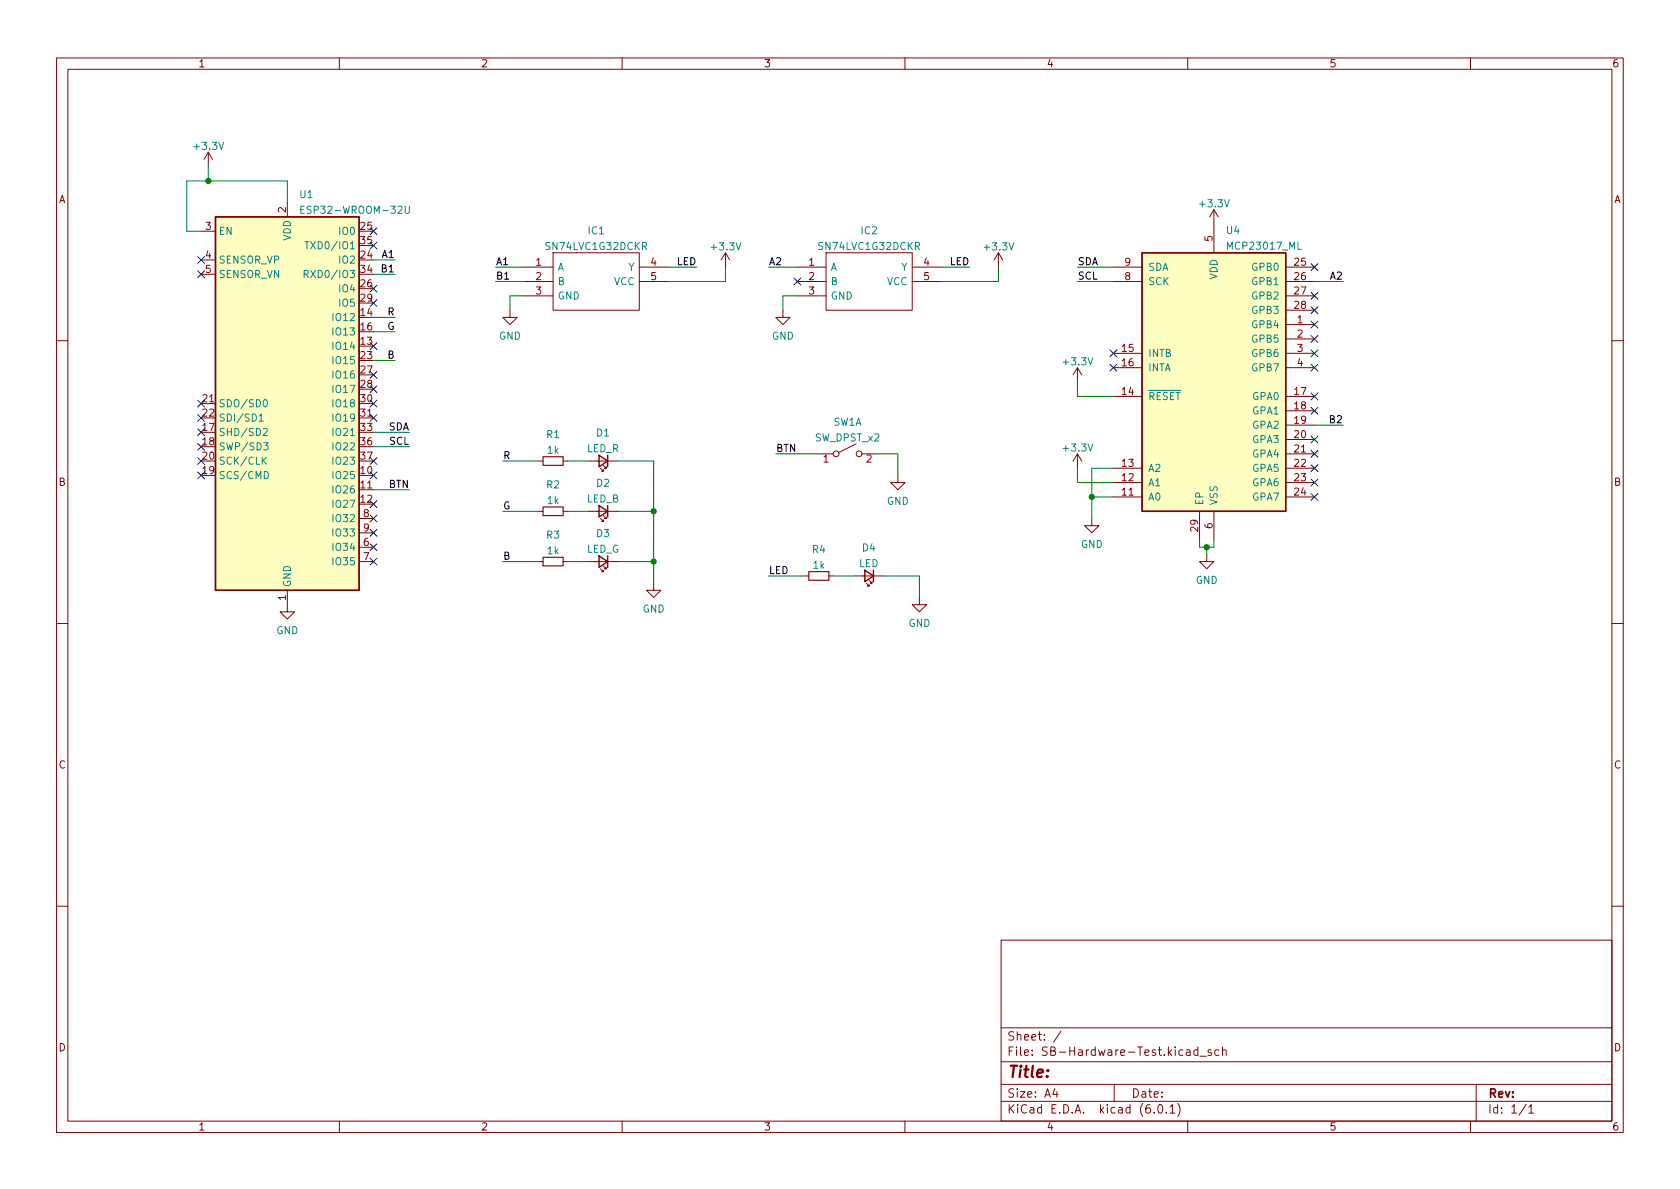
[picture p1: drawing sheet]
<svg xmlns="http://www.w3.org/2000/svg" width="297mm" height="210mm" viewBox="0 0 297 210" stroke-linecap="round" stroke-linejoin="round" font-family="sans-serif">
<g fill="none" stroke="#840000" stroke-width=".18">
<path d="M10 10.2h277v190.1h-277zM12 12.2h273v186.1h-273zM60 10.2v2M110 10.2v2M160 10.2v2M210 10.2v2M260 10.2v2M36.8 26.9l-.7 1.3M36.8 26.9v2.6M36.8 26.9l.8 1.3M50.8 35.8v2.5M214.6 37.1v7.6"/>
<path d="M214.6 37.1l-.7 1.2M214.6 37.1l.8 1.2M35.6 40.9h2.5M35.6 46h2.5M35.6 48.5h2.5M90.2 54.9v1.2h1.2l-1.2 1.3-1.3-1.3h1.3M92.7 47.2h5.1M92.7 49.8h5.1M92.7 52.3h5.1M97.8 44.7h15.2v10.2h-15.2zM113 47.2h5.1M113 49.8h5.1"/>
<path d="M128.3 44.7l-.8 1.3M128.3 44.7v2.5M128.3 44.7l.7 1.3M138.4 54.9v1.2h1.3l-1.3 1.3-1.2-1.3h1.2M141 47.2h5M141 49.8h5M141 52.3h5M146 44.7h15.3v10.2h-15.3zM161.3 47.2h5.1M161.3 49.8h5.1M176.5 44.7l-.7 1.3M176.5 44.7v2.5"/>
<path d="M176.5 44.7l.8 1.3M196.8 47.2h5.1M196.8 49.8h5.1M227.3 47.2h5.1M227.3 49.8h5.1M227.3 52.3h5.1M227.3 57.4h5.1M227.3 59.9h5.1M227.3 54.9h5.1M10 60.2h2M35.6 71.4h2.5M63.5 73.9h2.5"/>
<path d="M151.4 78.5l-3.1 1.5M190.5 65v2.6M190.5 65l-.8 1.3M190.5 65l.8 1.3M196.8 70.1h5.1M196.8 62.5h5.1M196.8 65h5.1M227.3 70.1h5.1M227.3 62.5h5.1M227.3 65h5.1M227.3 72.6h5.1M227.3 75.2h5.1"/>
<path d="M227.3 77.7h5.1M285 60.2h2M63.5 99.3h2.5M63.5 86.6h2.5M63.5 96.8h2.5M63.5 91.7h2.5M63.5 94.2h2.5M95.2 99.3h.8M95.2 90.4h.8M95.2 81.5h.8M99.6 99.3h.7M99.6 90.4h.7"/>
<path d="M99.6 81.5h.7M104.1 99.3h5.1M104.1 90.4h5.1M104.1 81.5h5.1M106.2 91.7l.5 .5h-.3h.3v-.3M106.2 82.8l.5 .5h-.3h.3v-.2M106.7 91.2l.5 .5h-.3h.3v-.3M106.7 82.3l.5 .5h-.3h.3v-.3M144.8 80.3h2.5M152.4 80.3h2.5M158.7 84.1v1.2h1.3l-1.3 1.3-1.2-1.3h1.2M190.5 80.3l-.8 1.2"/>
<path d="M190.5 80.3v2.5M190.5 80.3l.8 1.2M193 91.7v1.3h1.3l-1.3 1.2-1.2-1.2h1.2M196.8 87.9h5.1M196.8 85.3h5.1M196.8 82.8h5.1M212.1 90.4v5.1M213.4 98v1.3h1.2l-1.2 1.3-1.3-1.3h1.3M214.6 90.4v5.1M227.3 80.3h5.1M227.3 87.9h5.1M227.3 85.3h5.1"/>
<path d="M227.3 82.8h5.1M10 110.2h2M50.8 104.4v3.8h1.3l-1.3 1.3-1.3-1.3h1.3M106.2 100.6l.5 .5h-.3h.3v-.3M106.7 100.1l.5 .5h-.3h.3v-.3M115.6 103.1v1.3h1.2l-1.2 1.3-1.3-1.3h1.3M142.2 101.8h.8M146.6 101.8h.7M151.1 101.8h5.1M153.2 103.1l.5 .5h-.3h.3v-.2M153.7 102.6l.5 .5h-.3h.3v-.2M162.6 105.7v1.2h1.2l-1.2 1.3-1.3-1.3h1.3"/>
<path d="M285 110.2h2M10 160.2h2M177 166.3h108v32h-108zM285 160.2h2M60 198.3v2M110 198.3v2M160 198.3v2M177 194.8h108M177 191.8h108M177 187.8h108M177 181.8h108M186.5 192.5l-.4 1h1"/>
<path d="M186.9 193v1M187.6 182.4l-1.3 1.9M197 191.8v3M204.1 196.7v.1M204.9 195.4l.2-.1a.81 .81 0 0 1 .6 .7 .81 .81 0 0 1-.3 .8h-.2a.81 .81 0 0 1-.6-.6 .81 .81 0 0 1 .3-.8zM206.2 196.7v.1M206.9 195.8l.4-.5v1.5M206.9 196.8h.8M208.2 195.1a1.72 1.72 0 0 1 0 2.3M209.8 185.7h.6v.9M210 198.3v2M210.4 186l-.5 .1a.29 .29 0 0 0-.2 .2 .29 .29 0 0 0 .2 .3h.5"/>
<path d="M211.8 185.7l-.4-.1-.3 .3v.4l.1 .3h.6M211.8 185.1v1.5M212.1 186.8h1.2M214.1 185.7l-.3-.1-.2 .2v.3l.5 .1v.4h-.5M215.5 185.7l-.4-.1-.3 .3v.4l.1 .3h.6M216.1 185.8l.3-.2 .3 .1 .1 .9M216.1 185.1v1.5M260 198.3v2M261 191.8v6.5M269.9 195.3l-1.3 1.9M270.3 195.8l.4-.5v1.5M270.3 196.8h.9"/>
<circle cx="147.8" cy="80.3" r=".51"/>
<circle cx="151.9" cy="80.3" r=".51"/>
</g>
<path d="M96 98.5h3.6v1.6h-3.6zM96 89.7h3.6v1.5h-3.6zM96 80.8h3.6v1.5h-3.6zM143 101.1h3.6v1.5h-3.6z" fill="none" stroke="#840000" stroke-width=".2"/>
<path d="M38.1 38.3h25.4v66.1h-25.4zM201.9 44.7h25.4v45.7h-25.4zM105.9 98.3l1.5 1-1.5 1zM105.9 89.4l1.5 1-1.5 1zM105.9 80.5l1.5 1-1.5 1zM107.4 80.5v2M107.4 89.4v2M107.4 98.3v2M152.9 100.8l1.5 1-1.5 1.1zM154.4 100.8v2.1" fill="none" stroke="#840000" stroke-width=".25"/>
<g fill="#ffffc2" stroke="#ffffc2" stroke-width=".18">
<path d="M38.1 38.3h25.4v66.1h-25.4z"/>
<path d="M201.9 44.7h25.4v45.7h-25.4z"/>
</g>
<g fill="none" stroke="#008484" stroke-width=".18">
<path d="M53.2 37.1h.4M53.8 36.5h-.6v1.2h.6M71.6 36.5v1l.3 .2h.2l.3-.2v-1M53.8 48.5l.6-.1 .1-.2-.1-.3-.6-.1v1.3M53.9 42.7h.7M54.1 48.5l.4 .6M54.3 42.7v1.3M45.8 73.6l.4-.4v1.3M45.8 74.5h.7M46.5 75.9l.5-.1 .3 .3-.8 .9h.8M46.6 78.3h.8l-.4 .5 .3 .1v.5l-.1 .2-.6-.2M46.7 70.8l.1-.1a.68 .68 0 0 1 .5 .6 .68 .68 0 0 1-.5 .6l-.1-.1-.2-.3z"/>
<path d="M46.5 81.4l.6 .7M46.7 83.4a.64 .64 0 0 1 .8 .6 .64 .64 0 0 1-.8 .6zM47.1 80.8l-.7 .8"/>
</g>
<g fill="none" stroke="#008400" stroke-width=".18">
<path d="M36.8 29.5v2.5M50.8 35.8v-3.8h-17.8v8.9h2.6M66 48.5h3.8M66 46h3.8M66 58.7h3.8M66 56.1h3.8M87.6 49.8h5.1M87.6 47.2h5.1M92.7 52.3h-2.5v2.6M118.1 47.2h5.1M128.3 47.2v2.6h-10.2M135.9 47.2h5.1"/>
<path d="M141 52.3h-2.6v2.6M166.4 47.2h5M176.5 47.2v2.6h-10.1M190.5 49.8h6.3M190.5 47.2h6.3M232.4 49.8h5.1M66 79h6.4M66 76.4h6.4M66 63.7h3.8M190.5 67.6v2.5h6.3M232.4 75.2h5.1M66 86.6h6.4"/>
<path d="M88.9 81.5h6.3M88.9 99.3h6.3M88.9 90.4h6.3M100.3 81.5h3.8M100.3 99.3h3.8M100.3 90.4h3.8M109.2 81.5h6.4v21.6M109.2 99.3h6.4M109.2 90.4h6.4M137.2 80.3h7.6M154.9 80.3h3.8v3.8M190.5 82.8v2.5h6.3"/>
<path d="M193 87.9h3.8M196.8 82.8h-3.8v8.9M212.1 95.5v1.3h2.5v-1.3M213.4 96.8v1.2M135.9 101.8h6.3M147.3 101.8h3.8M156.2 101.8h6.4v3.9"/>
</g>
<g fill="none" stroke="#000084" stroke-width=".18">
<path d="M35 47.9l1.2 1.2M35 45.4l1.2 1.2M36.2 47.9l-1.2 1.2M36.2 45.4l-1.2 1.2M65.4 40.3l1.2 1.2M65.4 42.8l1.2 1.2M65.4 50.4l1.2 1.3M65.4 53l1.2 1.2M66.6 42.8l-1.2 1.2M66.6 53l-1.2 1.2M66.6 50.4l-1.2 1.3M66.6 40.3l-1.2 1.2"/>
<path d="M140.4 49.2l1.2 1.2M141.6 49.2l-1.2 1.2M231.8 59.3l1.2 1.2M231.8 56.8l1.2 1.2M231.8 54.2l1.2 1.3M231.8 51.7l1.2 1.2M231.8 46.6l1.2 1.2M233 59.3l-1.2 1.2M233 56.8l-1.2 1.2M233 54.2l-1.2 1.3M233 51.7l-1.2 1.2M233 46.6l-1.2 1.2"/>
<path d="M35 78.4l1.2 1.2M35 75.8l1.2 1.3M35 73.3l1.2 1.2M35 70.8l1.2 1.2M36.2 78.4l-1.2 1.2M36.2 75.8l-1.2 1.3M36.2 73.3l-1.2 1.2M36.2 70.8l-1.2 1.2M65.4 65.7l1.2 1.2M65.4 68.2l1.2 1.2M65.4 70.8l1.2 1.2M65.4 73.3l1.2 1.2"/>
<path d="M65.4 60.6l1.2 1.2M66.6 65.7l-1.2 1.2M66.6 68.2l-1.2 1.2M66.6 70.8l-1.2 1.2M66.6 73.3l-1.2 1.2M66.6 60.6l-1.2 1.2M196.2 61.9l1.3 1.2M196.2 64.4l1.3 1.2M197.5 61.9l-1.3 1.2M197.5 64.4l-1.3 1.2M231.8 61.9l1.2 1.2M231.8 79.6l1.2 1.3"/>
<path d="M231.8 77.1l1.2 1.2M231.8 72l1.2 1.2M231.8 64.4l1.2 1.2M231.8 69.5l1.2 1.2M233 61.9l-1.2 1.2M233 79.6l-1.2 1.3M233 77.1l-1.2 1.2M233 72l-1.2 1.2M233 64.4l-1.2 1.2M233 69.5l-1.2 1.2M35 83.5l1.2 1.2M35 80.9l1.2 1.2"/>
<path d="M36.2 83.5l-1.2 1.2M36.2 80.9l-1.2 1.2M65.4 91.1l1.2 1.2M65.4 88.5l1.2 1.3M65.4 80.9l1.2 1.2M65.4 83.5l1.2 1.2M65.4 98.7l1.2 1.2M65.4 96.2l1.2 1.2M65.4 93.6l1.2 1.2M66.6 91.1l-1.2 1.2M66.6 88.5l-1.2 1.3M66.6 80.9l-1.2 1.2"/>
<path d="M66.6 83.5l-1.2 1.2M66.6 98.7l-1.2 1.2M66.6 96.2l-1.2 1.2M66.6 93.6l-1.2 1.2M231.8 87.3l1.2 1.2M231.8 84.7l1.2 1.2M231.8 82.2l1.2 1.2M233 87.3l-1.2 1.2M233 84.7l-1.2 1.2M233 82.2l-1.2 1.2"/>
</g>
<g fill="#008400" stroke="#008400" stroke-width=".18">
<circle cx="115.6" cy="90.4" r=".46"/>
<circle cx="115.6" cy="99.3" r=".46"/>
<circle cx="36.8" cy="32" r=".46"/>
<circle cx="213.4" cy="96.8" r=".46"/>
<circle cx="193" cy="87.9" r=".46"/>
</g>
<text font-size="2.8" fill="#840000" x="178" y="190.6">Title:</text>
<g font-size="2.1" fill="#840000">
<text x="178" y="184">Sheet: /</text>
<text x="178" y="186.7">File: SB-Hardware-Test.kicad_sch</text>
<text x="178" y="196.9">KiCad E.D.A. kicad (6.0.1)</text>
<text x="178" y="194.1">Size: A4</text>
<text x="200" y="194.1">Date:</text>
<text x="263" y="194.1">Rev:</text>
<text x="263" y="196.9">Id: 1/1</text>
</g>
<g font-size="1.8" fill="#840000">
<text x="35" y="11.9">1</text>
<text x="85" y="11.9">2</text>
<text x="135" y="11.9">3</text>
<text x="185" y="11.9">4</text>
<text x="235" y="11.9">5</text>
<text x="285" y="11.9">6</text>
<text x="10.3" y="35.9">A</text>
<text x="285.3" y="35.9">A</text>
<text x="36.3" y="40.6">3</text>
<text x="50.5" y="37.6" transform="rotate(-90 50.5 37.6)">2</text>
<text x="63.8" y="40.6">25</text>
<text x="36.3" y="45.7">4</text>
<text x="63.8" y="45.7">24</text>
<text x="63.8" y="43.2">35</text>
<text x="94.8" y="47">1</text>
<text x="115.1" y="47">4</text>
<text x="143" y="47">1</text>
<text x="163.3" y="47">4</text>
<text x="198.9" y="47">9</text>
<text x="214.4" y="42.7" transform="rotate(-90 214.4 42.7)">5</text>
<text x="228.9" y="47">25</text>
<text x="36.3" y="48.3">5</text>
<text x="63.8" y="50.8">26</text>
<text x="63.8" y="53.3">29</text>
<text x="63.8" y="48.3">34</text>
<text x="94.8" y="49.5">2</text>
<text x="94.8" y="52.1">3</text>
<text x="115.1" y="49.5">5</text>
<text x="143" y="49.5">2</text>
<text x="143" y="52.1">3</text>
<text x="163.3" y="49.5">5</text>
<text x="198.9" y="49.5">8</text>
<text x="228.9" y="49.5">26</text>
<text x="228.9" y="52.1">27</text>
<text x="63.8" y="55.9">14</text>
<text x="63.8" y="58.4">16</text>
<text x="228.9" y="54.6">28</text>
<text x="229.4" y="57.1">1</text>
<text x="229.4" y="59.7">2</text>
<text x="63.8" y="61">13</text>
<text x="63.8" y="63.5">23</text>
<text x="198.4" y="62.2">15</text>
<text x="198.4" y="64.8">16</text>
<text x="229.4" y="62.2">3</text>
<text x="229.4" y="64.8">4</text>
<text x="35.8" y="71.1">21</text>
<text x="63.8" y="66">27</text>
<text x="63.8" y="68.6">28</text>
<text x="63.8" y="71.1">30</text>
<text x="198.4" y="69.8">14</text>
<text x="228.9" y="69.8">17</text>
<text x="35.8" y="76.2">17</text>
<text x="35.8" y="73.7">22</text>
<text x="63.8" y="73.7">31</text>
<text x="63.8" y="76.2">33</text>
<text x="228.9" y="72.4">18</text>
<text x="228.9" y="74.9">19</text>
<text x="228.9" y="77.5">20</text>
<text x="35.8" y="78.7">18</text>
<text x="35.8" y="83.8">19</text>
<text x="35.8" y="81.3">20</text>
<text x="63.8" y="83.8">10</text>
<text x="63.8" y="78.7">36</text>
<text x="63.8" y="81.3">37</text>
<text x="145.6" y="81.8">1</text>
<text x="153.2" y="81.8">2</text>
<text x="198.4" y="82.5">13</text>
<text x="228.9" y="80">21</text>
<text x="228.9" y="82.5">22</text>
<text x="10.3" y="85.9">B</text>
<text x="63.8" y="86.4">11</text>
<text x="63.8" y="88.9">12</text>
<text x="198.4" y="87.6">11</text>
<text x="198.4" y="85.1">12</text>
<text x="228.9" y="85.1">23</text>
<text x="228.9" y="87.6">24</text>
<text x="285.3" y="85.9">B</text>
<text x="64.3" y="91.4">8</text>
<text x="64.3" y="94">9</text>
<text x="211.8" y="93.9" transform="rotate(-90 211.8 93.9)">29</text>
<text x="214.4" y="93.5" transform="rotate(-90 214.4 93.5)">6</text>
<text x="64.3" y="96.5">6</text>
<text x="64.3" y="99.1">7</text>
<text x="50.5" y="106.2" transform="rotate(-90 50.5 106.2)">1</text>
<text x="10.3" y="135.9">C</text>
<text x="285.3" y="135.9">C</text>
<text x="10.3" y="185.9">D</text>
<text x="285.3" y="185.9">D</text>
<text x="35" y="199.9">1</text>
<text x="85" y="199.9">2</text>
<text x="135" y="199.9">3</text>
<text x="185" y="199.9">4</text>
<text x="235" y="199.9">5</text>
<text x="285" y="199.9">6</text>
</g>
<g font-size="1.8" fill="#008484">
<text x="34.5" y="26.5">+3.3V</text>
<text x="53" y="35">U1</text>
<text x="38.6" y="41.5">EN</text>
<text x="54.2" y="37.8">ESP32-WROOM-32U</text>
<text x="60.1" y="41.5">IO0</text>
<text x="104" y="41.4">IC1</text>
<text x="152.3" y="41.4">IC2</text>
<text x="212.3" y="36.6">+3.3V</text>
<text x="216.9" y="41.4">U4</text>
<text x="38.6" y="46.6">SENSOR_VP</text>
<text x="51.4" y="42.6" transform="rotate(-90 51.4 42.6)">VDD</text>
<text x="55.1" y="44.1">TXD0/IO1</text>
<text x="60.1" y="46.6">IO2</text>
<text x="96.7" y="44.2">SN74LVC1G32DCKR</text>
<text x="98.6" y="47.9">A</text>
<text x="111.1" y="47.9">Y</text>
<text x="125.9" y="44.3">+3.3V</text>
<text x="145" y="44.2">SN74LVC1G32DCKR</text>
<text x="146.8" y="47.9">A</text>
<text x="159.3" y="47.9">Y</text>
<text x="174.2" y="44.3">+3.3V</text>
<text x="202.9" y="47.9">SDA</text>
<text x="217.3" y="44.1">MCP23017_ML</text>
<text x="221.5" y="47.9">GPB0</text>
<text x="38.6" y="49.1">SENSOR_VN</text>
<text x="54.9" y="49.1">RXD0/IO3</text>
<text x="60.1" y="51.7">IO4</text>
<text x="98.6" y="50.4">B</text>
<text x="98.6" y="53">GND</text>
<text x="108.5" y="50.4">VCC</text>
<text x="146.8" y="50.4">B</text>
<text x="146.8" y="53">GND</text>
<text x="156.8" y="50.4">VCC</text>
<text x="202.9" y="50.4">SCK</text>
<text x="215.3" y="49.4" transform="rotate(-90 215.3 49.4)">VDD</text>
<text x="221.5" y="50.4">GPB1</text>
<text x="221.5" y="53">GPB2</text>
<text x="59.2" y="56.8">IO12</text>
<text x="59.2" y="59.3">IO13</text>
<text x="60.1" y="54.2">IO5</text>
<text x="221.5" y="58">GPB4</text>
<text x="221.5" y="55.5">GPB3</text>
<text x="59.2" y="61.8">IO14</text>
<text x="59.2" y="64.4">IO15</text>
<text x="88.2" y="60.1">GND</text>
<text x="136.5" y="60.1">GND</text>
<text x="188.2" y="64.6">+3.3V</text>
<text x="202.9" y="63.1">INTB</text>
<text x="202.9" y="65.7">INTA</text>
<text x="221.5" y="60.6">GPB5</text>
<text x="221.5" y="63.1">GPB6</text>
<text x="221.5" y="65.7">GPB7</text>
<text x="59.2" y="66.9">IO16</text>
<text x="59.2" y="69.5">IO17</text>
<text x="202.9" y="70.7">~{RESET}</text>
<text x="221.5" y="70.7">GPA0</text>
<text x="38.6" y="77.1">SHD/SD2</text>
<text x="38.6" y="72">SDO/SD0</text>
<text x="38.6" y="74.5">SDI/SD1</text>
<text x="59.2" y="72">IO18</text>
<text x="59.2" y="74.5">IO19</text>
<text x="59.2" y="77.1">IO21</text>
<text x="96.7" y="77.5">R1</text>
<text x="105.5" y="77.2">D1</text>
<text x="147.3" y="75.3">SW1A</text>
<text x="221.5" y="73.3">GPA1</text>
<text x="221.5" y="75.8">GPA2</text>
<text x="38.6" y="79.6">SWP/SD3</text>
<text x="38.6" y="82.2">SCK/CLK</text>
<text x="59.2" y="79.6">IO22</text>
<text x="59.2" y="82.2">IO23</text>
<text x="96.8" y="80.2">1k</text>
<text x="103.7" y="80">LED_R</text>
<text x="144.1" y="78.1">SW_DPST_x2</text>
<text x="188.2" y="79.8">+3.3V</text>
<text x="202.9" y="83.4">A2</text>
<text x="221.5" y="78.4">GPA3</text>
<text x="221.5" y="80.9">GPA4</text>
<text x="221.5" y="83.4">GPA5</text>
<text x="38.6" y="84.7">SCS/CMD</text>
<text x="59.2" y="84.7">IO25</text>
<text x="59.2" y="87.2">IO26</text>
<text x="59.2" y="89.8">IO27</text>
<text x="96.7" y="86.4">R2</text>
<text x="96.8" y="89.1">1k</text>
<text x="103.7" y="88.8">LED_B</text>
<text x="105.5" y="86.1">D2</text>
<text x="156.8" y="89.3">GND</text>
<text x="202.9" y="88.5">A0</text>
<text x="202.9" y="86">A1</text>
<text x="212.7" y="89.4" transform="rotate(-90 212.7 89.4)">EP</text>
<text x="215.3" y="89.4" transform="rotate(-90 215.3 89.4)">VSS</text>
<text x="221.5" y="86">GPA6</text>
<text x="221.5" y="88.5">GPA7</text>
<text x="59.2" y="92.3">IO32</text>
<text x="59.2" y="94.9">IO33</text>
<text x="96.7" y="95.2">R3</text>
<text x="105.5" y="95">D3</text>
<text x="59.2" y="97.4">IO34</text>
<text x="59.2" y="99.9">IO35</text>
<text x="96.8" y="98">1k</text>
<text x="103.7" y="97.7">LED_G</text>
<text x="143.6" y="97.8">R4</text>
<text x="143.8" y="100.6">1k</text>
<text x="151.8" y="100.3">LED</text>
<text x="152.5" y="97.5">D4</text>
<text x="191.1" y="96.9">GND</text>
<text x="51.4" y="103.9" transform="rotate(-90 51.4 103.9)">GND</text>
<text x="211.4" y="103.2">GND</text>
<text x="48.8" y="112.1">GND</text>
<text x="113.6" y="108.3">GND</text>
<text x="160.6" y="110.9">GND</text>
</g>
<g font-size="1.8">
<text x="67.6" y="45.6">A1</text>
<text x="87.6" y="46.9">A1</text>
<text x="119.7" y="46.9">LED</text>
<text x="135.9" y="46.9">A2</text>
<text x="167.9" y="46.9">LED</text>
<text x="190.5" y="46.9">SDA</text>
<text x="67.6" y="48.2">B1</text>
<text x="87.6" y="49.4">B1</text>
<text x="190.5" y="49.4">SCL</text>
<text x="235.2" y="49.4">A2</text>
<text x="68.5" y="58.3">G</text>
<text x="68.6" y="55.8">R</text>
<text x="68.6" y="63.4">B</text>
<text x="68.7" y="76.1">SDA</text>
<text x="235.2" y="74.8">B2</text>
<text x="68.9" y="78.6">SCL</text>
<text x="88.9" y="81.2">R</text>
<text x="137.2" y="79.9">BTN</text>
<text x="68.8" y="86.3">BTN</text>
<text x="88.9" y="90.1">G</text>
<text x="88.9" y="99">B</text>
<text x="135.9" y="101.5">LED</text>
</g>
</svg>
